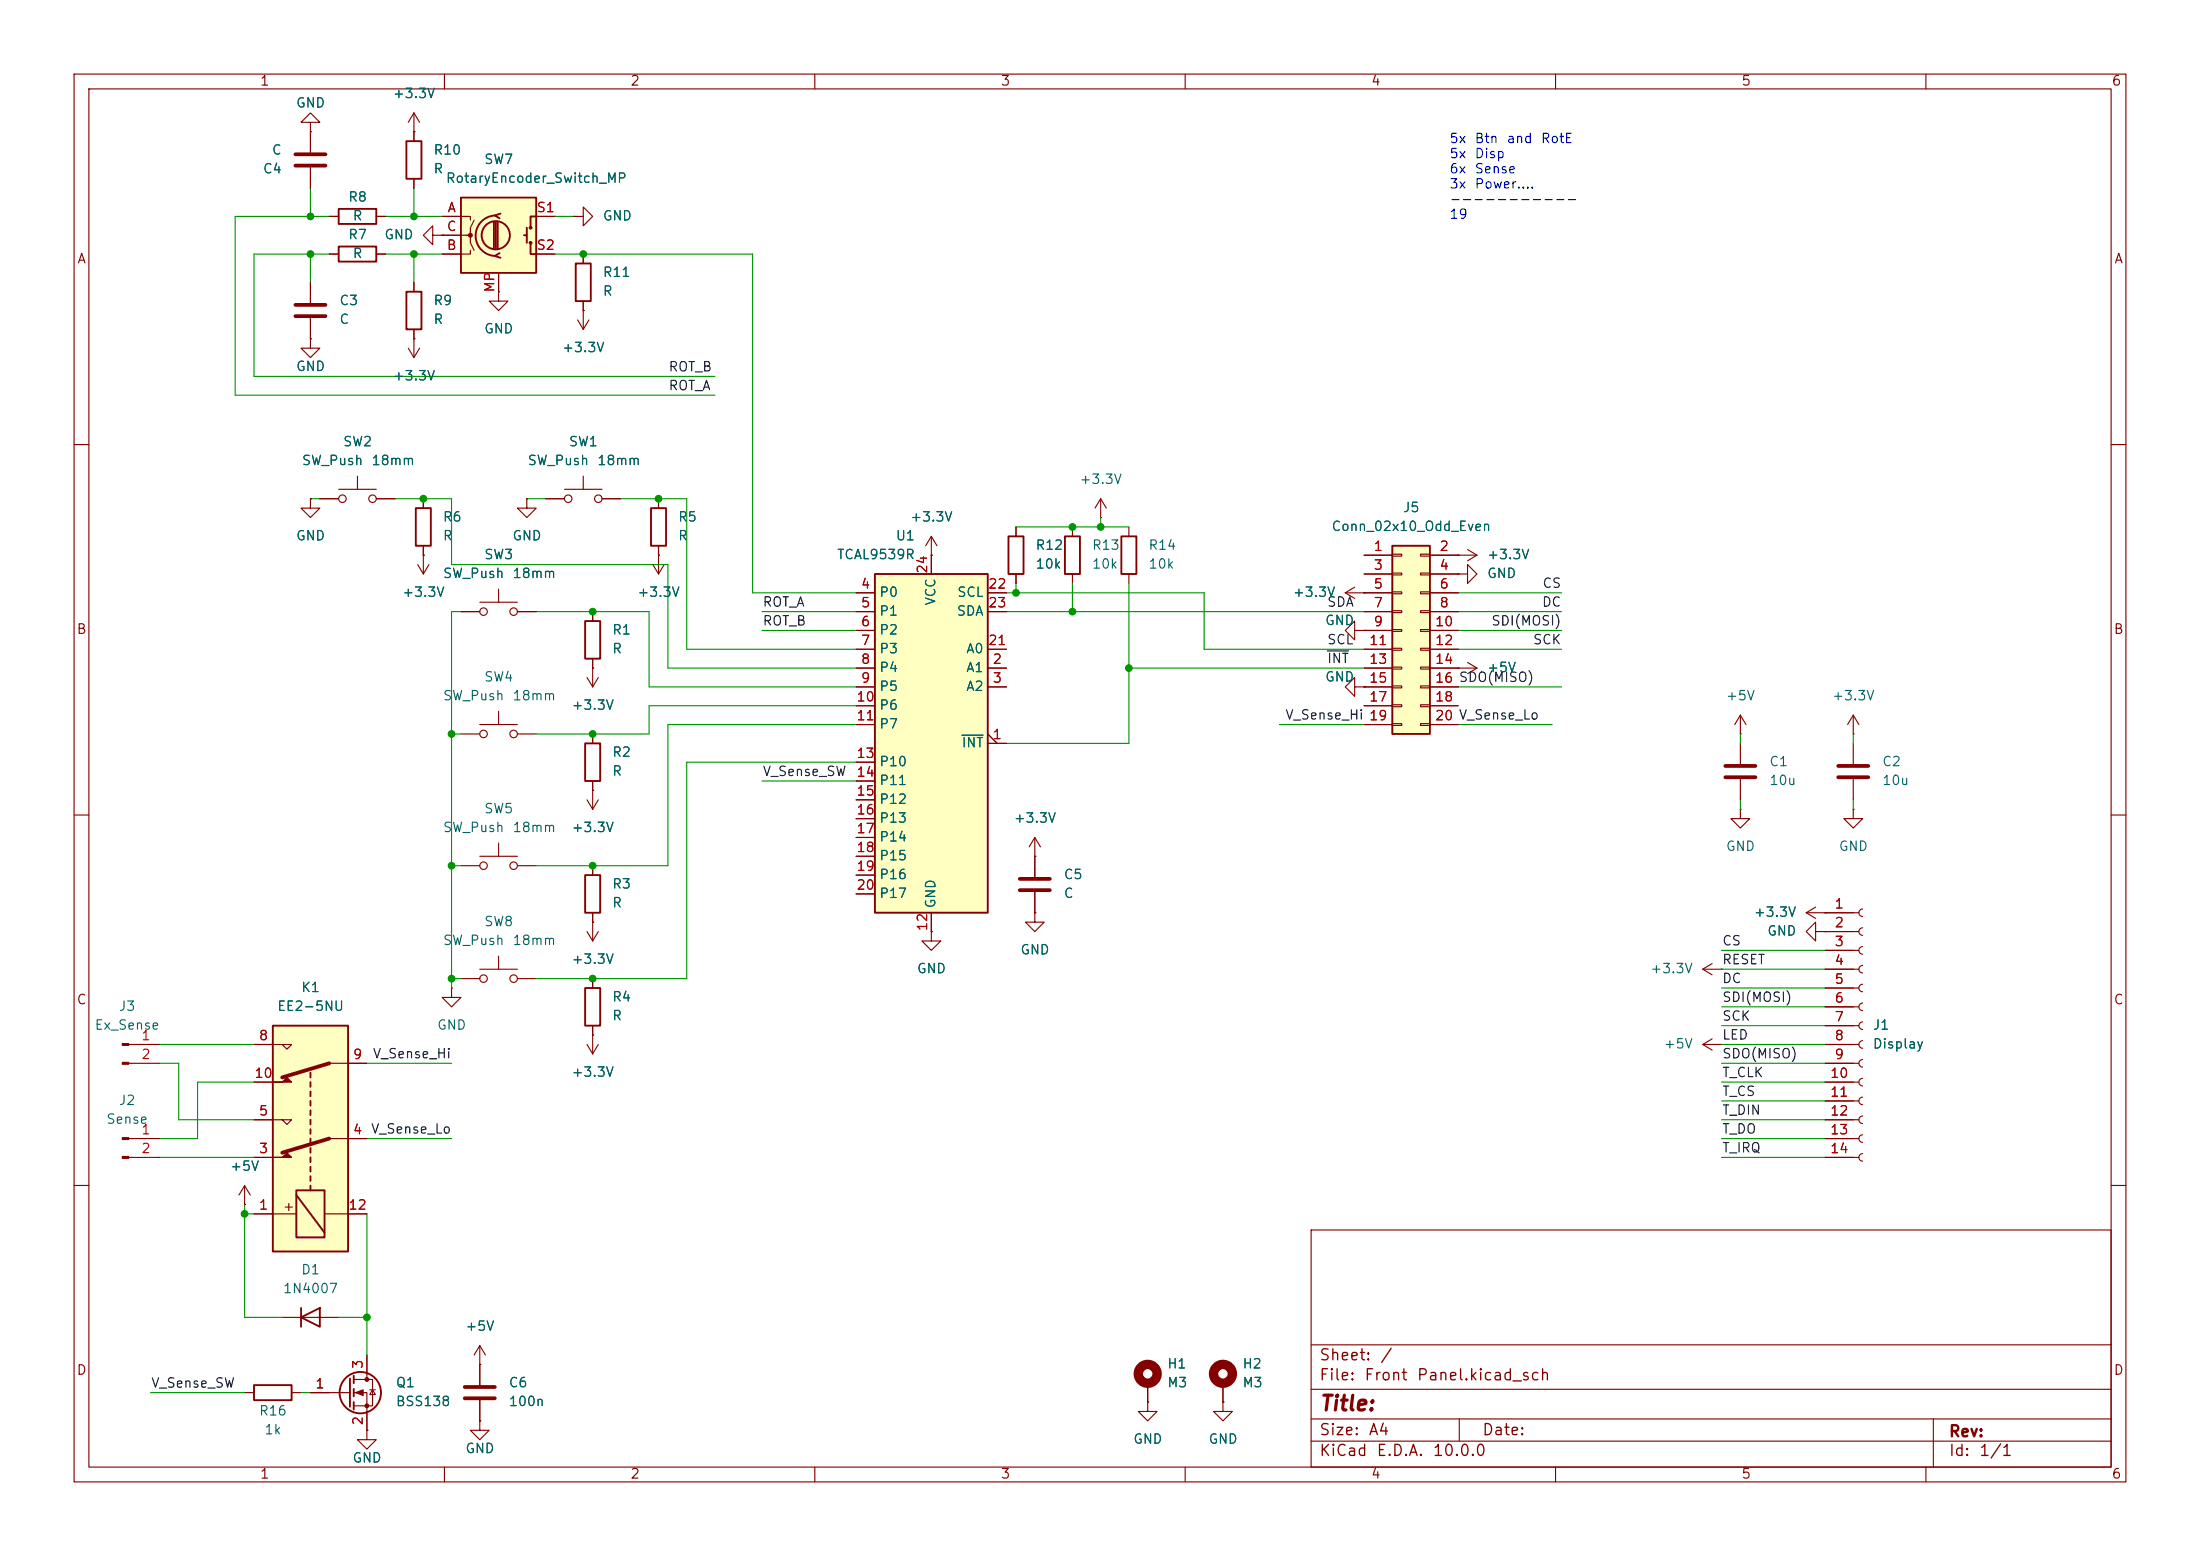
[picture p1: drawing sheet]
<svg xmlns="http://www.w3.org/2000/svg" width="297mm" height="210mm" viewBox="0 0 297 210" stroke-linecap="round" stroke-linejoin="round" font-family="sans-serif">
<g fill="none" stroke="#840000" stroke-width=".15">
<path d="M10 10h277v190h-277zM12 12h273v186h-273zM60 10v2M110 10v2M160 10v2M210 10v2M260 10v2M10 60h2M56.4 76.2l.7 1.3M57.1 74.9h.1M57.1 67.3v1.3M57.1 73.7v3.8"/>
<path d="M57.9 76.2l-.8 1.3M88.1 76.2l.8 1.3M88.9 74.9h.1M88.9 67.3v1.3M88.9 73.7v3.8M89.7 76.2l-.8 1.3M125.7 74.9h.1M125.7 72.4l-.7 1.3M125.7 72.4l.8 1.3M125.7 72.4v2.5M137.2 71.1v1.3M137.2 77.5v1.2"/>
<path d="M182.9 79.2l-1.3 .8M285 60h2M62.2 99.1h2.6M64.8 97.8h5M67.3 96v1.8M69.8 99.1h2.6M80 82.6v1.2M80 88.9v1.3M80 99.1v1.2M181.6 80l1.3 .8M181.6 80h2.5M184.1 80h.1"/>
<path d="M10 110h2M62.2 116.8h2.6M64.8 115.6h5M67.3 113.8v1.8M69.8 116.8h2.6M79.2 108l.8 1.2M80 106.7h.1M80 105.4v3.8M80 116.8v1.3M80.8 108l-.8 1.2M139.7 115.6h.1M139.7 113l-.8 1.3"/>
<path d="M139.7 113l.8 1.3M139.7 113v2.6M250.2 100.3v2.8M250.2 105.2v2.8M285 110h2M61 133.4v1.2h1.2l-1.2 1.3-1.3-1.3h1.3M61 133.4h.1M62.2 132.1h2.6M64.8 130.8h5M67.3 129v1.8M69.8 132.1h2.6M79.2 125.7l.8 1.3"/>
<path d="M80 124.5h.1M80 123.2v3.8M80 132.1v1.3M80 138.4v1.3M80.8 125.7l-.8 1.3M17.4 141h4.2M17.4 143.5h4.2M17.4 153.7h4.2M17.4 156.2h4.2M10 160h2M33 162.6h.1M33 160l-.7 1.3"/>
<path d="M33 160l.8 1.3M33 160v2.6M177 166h108v32h-108zM285 160h2M33 188h1.3M39.4 188h1.2M60 198v2M110 198v2M160 198v2M177 194.5h108M177 191.5h108M177 187.5h108"/>
<path d="M177 181.5h108M197 191.5v3M210 198v2M260 198v2M261 191.5v6.5"/>
<circle cx="65.3" cy="99.1" r=".51"/>
<circle cx="69.3" cy="99.1" r=".51"/>
<circle cx="65.3" cy="116.8" r=".51"/>
<circle cx="69.3" cy="116.8" r=".51"/>
<circle cx="65.3" cy="132.1" r=".51"/>
<circle cx="69.3" cy="132.1" r=".51"/>
</g>
<path d="M56.1 68.6h2.1v5.1h-2.1zM87.9 68.6h2v5.1h-2zM136.1 72.4h2.1v5.1h-2.1zM79 83.8h2v5.1h-2zM79 118.1h2v5.1h-2zM79 100.3h2v5.1h-2zM79 133.4h2v5h-2zM34.3 186.9h5.1v2.1h-5.1z" fill="none" stroke="#840000" stroke-width=".25"/>
<path d="M248.2 103.4h4M248.2 104.9h4" fill="none" stroke="#840000" stroke-width=".51"/>
<g fill="#840000" stroke="#840000" stroke-width=".15">
<path d="M16.5 140.8h.9v.3h-.9z"/>
<path d="M16.5 143.4h.9v.2h-.9z"/>
<path d="M16.5 153.5h.9v.3h-.9z"/>
<path d="M16.5 156.1h.9v.2h-.9z"/>
</g>
<path d="M36.8 138.4h10.2v30.5h-10.2z" fill="#ffffc2"/>
<g fill="none" stroke="#840000" stroke-width=".25">
<path d="M36.8 138.4h10.2v30.5h-10.2zM41.9 144.8v.6M41.9 146.1v.6M41.9 147.3v.7M41.9 148.6v.6M41.9 149.9v.6M41.9 151.1v.7M41.9 152.4v.6M41.9 153.7v.6M41.9 154.9v.7M41.9 156.2v.6M41.9 157.5v.6"/>
<path d="M41.9 158.8v.6M40 160.7h3.8v6.3h-3.8zM40 161.3l3.8 5.1M41.9 160v.7"/>
</g>
<g fill="none" stroke="#840000" stroke-width=".15">
<path d="M196.8 74.9h.1M196.8 74.9h2.6M198.1 74.2l1.3 .7M199.4 74.9l-1.3 .8M182.9 92.7v-1.3l-1.3 1.3 1.3 1.3v-1.3h1.2M184.1 92.7h.1M196.8 90.2h.1M196.8 90.2h2.6M198.1 89.4l1.3 .8M199.4 90.2l-1.3 .7M139.7 115.6v2.8M139.7 123.2v1.3h1.3l-1.3 1.2-1.3-1.2h1.3"/>
<path d="M139.7 123.2h.1M139.7 120.4v2.8M34.3 151.1h5.1l-.7 .7-.6-.7M34.3 141h5.1l-.7 .6-.6-.6M34.3 156.2h2.5M34.3 146.1h2.5M44.4 153.7h5.1M44.4 143.5h5.1M34.3 163.8h5.7M43.8 163.8h5.7M165.1 186.7v2.5"/>
</g>
<g fill="#840000" stroke="#840000" stroke-width=".15">
<path d="M36.8 156.2h1.3l.6-.6 .7 .6z"/>
<path d="M36.8 146.1h1.3l.6-.7 .7 .7z"/>
</g>
<path d="M137.7 118.6h4M137.7 120.1h4M44.4 153.7l-6.3 1.9M44.4 143.5l-6.3 1.9" fill="none" stroke="#840000" stroke-width=".51"/>
<circle cx="165.1" cy="185.4" r="1.27" fill="none" stroke="#840000" stroke-width="1.3"/>
<path d="M118.1 77.5h15.2v45.7h-15.2z" fill="#ffffc2"/>
<path d="M54.9 19.1h2v5h-2zM118.1 77.5h15.2v45.7h-15.2zM143.8 72.4h2v5.1h-2zM151.4 72.4h2v5.1h-2zM40.6 177.8l2.6-1.3v2.6zM40.6 176.5v2.6" fill="none" stroke="#840000" stroke-width=".25"/>
<g fill="none" stroke="#840000" stroke-width=".15">
<path d="M55.9 17.8v1.3M55.9 24.1v1.3M125.7 74.9v2.6M144.8 71.1v1.3M144.8 77.5v1.2M148.6 69.9h.1M148.6 67.3l-.8 1.3M148.6 67.3l.8 1.3M148.6 67.3v2.6M152.4 71.1v1.3M152.4 77.5v1.2M115.6 90.2h2.5"/>
<path d="M115.6 92.7h2.5M115.6 80h2.5M115.6 82.6h2.5M115.6 85.1h2.5M115.6 87.6h2.5M115.6 95.3h2.5M115.6 97.8h2.5M133.3 99.1l1.3 1.2M133.3 90.2h2.6M133.3 92.7h2.6M133.3 80h2.6M133.3 82.6h2.6"/>
<path d="M133.3 87.6h2.6M182.9 85.1v-1.3l-1.3 1.3 1.3 1.3v-1.3h1.2M184.1 85.1h.1M115.6 102.9h2.5M115.6 105.4h2.5M115.6 108h2.5M115.6 110.5h2.5M115.6 113h2.5M115.6 115.6h2.5M115.6 118.1h2.5M133.3 100.3h2.6M115.6 120.7h2.5"/>
<path d="M125.7 125.7v1.3h1.3l-1.3 1.3-1.2-1.3h1.2M125.7 125.7h.1M125.7 123.2v2.5M38.1 177.8h7.6M64.8 191.8v1.2h1.2l-1.2 1.3-1.3-1.3h1.3M64.8 191.8h.1M64.8 184.2v2.7M64.8 189v2.8"/>
</g>
<path d="M129.9 99.2h2.8" fill="none" stroke="#006464" stroke-width=".15"/>
<path d="M62.7 187.2h4.1M62.7 188.7h4.1" fill="none" stroke="#840000" stroke-width=".51"/>
<path d="M62.2 26.7h10.2v10.1h-10.2z" fill="#ffffc2"/>
<g fill="none" stroke="#840000" stroke-width=".25">
<path d="M62.2 26.7h10.2v10.1h-10.2zM66.7 30v3.5M66.9 29.1a2.73 2.73 0 0 0-2.7 2.7 2.73 2.73 0 0 0 2.7 2.7M66.9 30v3.5M67.2 30v3.5M67.4 34.2l-.6 .3 .8 .3M67.6 28.8l-.8 .3 .6 .4M70.7 31.8h.4M71.1 30.7v2.1M71.6 32.8v1.5h.8M72.4 29.2h-.8v1.5M47.2 186.1v3.8"/>
<path d="M47.8 185.7v1M47.8 187.5v1M47.8 189.2v1"/>
<circle cx="66.9" cy="31.8" r="1.9"/>
<circle cx="71.6" cy="32.8" r=".13"/>
<circle cx="71.6" cy="30.7" r=".13"/>
<circle cx="48.6" cy="188" r="2.79"/>
</g>
<g fill="none" stroke="#840000" stroke-width=".15">
<path d="M58.4 31.8v-1.3l-1.3 1.3 1.3 1.2v-1.2h1.3M59.7 29.2h3.8v.5M59.7 31.8h3.8v1l.5 1M59.7 31.8h.1M63.5 33.8v.5h-3.8M64 29.7l-.5 1v1.1h-.5M67.3 36.8v2.6M72.4 29.2h2.5M72.4 34.3h2.5M41.9 188h5.3M47.8 186.2h2.5v3.5h-2.5M47.8 188h1.7v5"/>
<path d="M49.5 193v1.3h1.3l-1.3 1.3-1.2-1.3h1.2M49.5 193h.1M49.5 182.9v3.3M49.9 187.6h.8M50.3 187.6l.4 .6h-.8zM64.8 184.2h.1M64.8 181.6l-.8 1.3M64.8 181.6l.7 1.3M64.8 181.6v2.6"/>
</g>
<g fill="#840000" stroke="#840000" stroke-width=".15">
<path d="M48 188l1-.4v.7z"/>
<circle cx="63.5" cy="31.7" r=".25"/>
<circle cx="49.5" cy="186.2" r=".25"/>
<circle cx="49.5" cy="189.7" r=".25"/>
</g>
<path d="M188 73.7h5v25.4h-5z" fill="#ffffc2"/>
<path d="M45.7 33.3h5.1v2h-5.1zM45.7 28.2h5.1v2h-5.1zM54.9 39.4h2v5.1h-2zM77.7 35.6h2.1v5h-2.1zM188 73.7h5v25.4h-5z" fill="none" stroke="#840000" stroke-width=".25"/>
<g fill="none" stroke="#840000" stroke-width=".15">
<path d="M41.9 16.5h1.3l-1.3-1.3-1.3 1.3h1.3v1.3M41.9 17.8h.1M41.9 17.8v2.8M55.9 17.8h.1M55.9 15.2v3.9M55.9 15.2l-.8 1.3M55.9 15.2l.7 1.3M41.9 22.6v2.8M41.9 38.1v2.8M44.4 34.3h1.3M44.4 29.2h1.3M50.8 34.3h1.3"/>
<path d="M50.8 29.2h1.3M55.9 24.1v1.3M55.9 38.1v1.3M59.7 31.8h.1M59.7 34.3h2.5M59.7 29.2h2.5M59.7 31.8h2.5M67.3 39.4v1.2h1.3l-1.3 1.3-1.3-1.3h1.3M67.3 39.4h.1M67.3 36.8v2.6M72.4 34.3h2.5M72.4 29.2h2.5"/>
<path d="M77.5 29.2h1.2v-1.3l1.3 1.3-1.3 1.3v-1.3M77.5 29.2h.1M78.7 34.3v1.3M41.9 45.7v1.3h1.3l-1.3 1.3-1.3-1.3h1.3M41.9 45.7h.1M41.9 42.9v2.8M55.1 47l.8 1.3M55.9 45.7h.1M55.9 44.5v3.8M56.6 47l-.7 1.3M78 43.2l.7 1.3M78.7 41.9h.1"/>
<path d="M78.7 40.6v3.9M79.5 43.2l-.8 1.3M41.9 67.3v1.3h1.3l-1.3 1.3-1.3-1.3h1.3M41.9 67.3h.1M43.2 67.3h2.5M45.7 66h5.1M48.3 64.3v1.7M50.8 67.3h2.5M57.1 74.9h.1M57.1 67.3v1.3M57.1 73.7v1.2M67.3 79.5v1.8"/>
<path d="M71.1 67.3v1.3h1.3l-1.3 1.3-1.3-1.3h1.3M71.1 67.3h.1M73.7 67.3h2.5M76.2 66h5.1M78.7 64.3v1.7M81.3 67.3h2.5M88.9 74.9h.1M88.9 67.3v1.3M88.9 73.7v1.2M125.7 74.9h.1M125.7 74.9v2.6M137.2 71.1v1.3"/>
<path d="M137.2 77.5v1.2M184.1 74.9h3.9M184.1 77.5h3.9M188 74.8h1.2v.3h-1.2zM188 77.3h1.2v.3h-1.2zM188 79.9h1.2v.2h-1.2zM191.8 74.8h1.2v.3h-1.2zM191.8 77.3h1.2v.3h-1.2zM191.8 79.9h1.2v.2h-1.2zM193 74.9h3.8M193 77.5h3.8M196.8 77.5h1.3v-1.3l1.3 1.3-1.3 1.2v-1.2"/>
<path d="M196.8 77.5h.1M196.8 74.9h.1M62.2 82.6h2.6M64.8 81.3h5M69.8 82.6h2.6M79.2 91.4l.8 1.3M80 90.2h.1M80 82.6v1.2M80 88.9v3.8M80 99.1v1.2M80.8 91.4l-.8 1.3M115.6 80h2.5"/>
<path d="M115.6 82.6h2.5M115.6 85.1h2.5M115.6 87.6h2.5M115.6 90.2h2.5M115.6 92.7h2.5M115.6 95.3h2.5M115.6 97.8h2.5M133.3 80h2.6M133.3 82.6h2.6M133.3 87.6h2.6M133.3 90.2h2.6M133.3 92.7h2.6"/>
<path d="M133.3 99.1l1.3 1.2M184.1 80h.1M184.1 85.1h.1M184.1 92.7h.1M184.1 80h3.9M184.1 82.6h3.9M184.1 85.1h3.9M184.1 87.6h3.9M184.1 90.2h3.9M184.1 92.7h3.9M184.1 95.3h3.9M184.1 97.8h3.9"/>
<path d="M188 82.4h1.2v.3h-1.2zM188 85h1.2v.2h-1.2zM188 87.5h1.2v.3h-1.2zM188 90h1.2v.3h-1.2zM188 92.6h1.2v.2h-1.2zM188 95.1h1.2v.3h-1.2zM188 97.7h1.2v.2h-1.2zM191.8 82.4h1.2v.3h-1.2zM191.8 85h1.2v.2h-1.2zM191.8 87.5h1.2v.3h-1.2zM191.8 90h1.2v.3h-1.2zM191.8 92.6h1.2v.2h-1.2z"/>
<path d="M191.8 95.1h1.2v.3h-1.2zM191.8 97.7h1.2v.2h-1.2zM193 80h3.8M193 82.6h3.8M193 85.1h3.8M193 87.6h3.8M193 90.2h3.8M193 92.7h3.8M193 95.3h3.8M193 97.8h3.8M196.8 90.2h.1M234.9 99.1h.1"/>
<path d="M234.9 96.5v2.6M234.9 96.5l-.7 1.3M234.9 96.5l.8 1.3M250.2 99.1h.1M250.2 96.5l-.8 1.3M250.2 96.5l.8 1.3M250.2 96.5v2.6M80 106.7h.1M80 105.4v1.3M80 116.8v1.3M115.6 102.9h2.5M115.6 105.4h2.5"/>
<path d="M115.6 108h2.5M115.6 110.5h2.5M115.6 113h2.5M115.6 115.6h2.5M115.6 118.1h2.5M133.3 100.3h2.6M139.7 115.6h.1M139.7 115.6v2.8M234.9 109.2v1.3h1.3l-1.3 1.3-1.2-1.3h1.2M234.9 109.2h.1M234.9 100.3v2.8M234.9 105.2v2.8"/>
<path d="M250.2 109.2v1.3h1.3l-1.3 1.3-1.3-1.3h1.3M250.2 109.2h.1M80 139.7h.1M80 124.5h.1M80 123.2v1.3M80 132.1v1.3M80 138.4v3.8M115.6 120.7h2.5M125.7 125.7h.1M125.7 123.2v2.5M139.7 123.2h.1M139.7 120.4v2.8"/>
<path d="M229.9 130.8h2.5M229.9 130.8l1.2 .8M231.1 130l-1.2 .8M232.4 130.8h.1M243.8 123.2h7.2M243.8 123.2l1.3 .8M245.1 125.7v-1.2l-1.3 1.2 1.3 1.3v-1.3h1.3M245.1 122.4l-1.3 .8M246.4 123.2h.1M246.4 125.7h.1M246.4 125.7h4.6M246.4 128.3h4.6"/>
<path d="M246.4 130.8h4.6M246.4 133.4h4.6M246.4 135.9h4.6M246.4 138.4h4.6M251.5 122.7a.51 .51 0 0 0-.5 .5 .51 .51 0 0 0 .5 .5M251.5 125.2a.51 .51 0 0 0-.5 .5 .51 .51 0 0 0 .5 .5M251.5 127.8a.51 .51 0 0 0-.5 .5 .51 .51 0 0 0 .5 .5M251.5 130.3a.51 .51 0 0 0-.5 .5 .51 .51 0 0 0 .5 .5M251.5 132.8a.51 .51 0 0 0-.5 .6 .51 .51 0 0 0 .5 .5M251.5 135.4a.51 .51 0 0 0-.5 .5 .51 .51 0 0 0 .5 .5M251.5 137.9a.51 .51 0 0 0-.5 .5 .51 .51 0 0 0 .5 .5M34.3 141h2.5"/>
<path d="M34.3 146.1h2.5M34.3 151.1h2.5M34.3 156.2h2.5M47 143.5h2.5M47 153.7h2.5M79.2 141l.8 1.2M80.8 141l-.8 1.2M229.9 141h2.5M229.9 141l1.2 .7M231.1 140.2l-1.2 .8M232.4 141h.1M246.4 141h4.6"/>
<path d="M246.4 143.5h4.6M246.4 146.1h4.6M246.4 148.6h4.6M246.4 151.1h4.6M246.4 153.7h4.6M246.4 156.2h4.6M251.5 140.5a.51 .51 0 0 0-.5 .5 .51 .51 0 0 0 .5 .5M251.5 143a.51 .51 0 0 0-.5 .5 .51 .51 0 0 0 .5 .5M251.5 145.5a.51 .51 0 0 0-.5 .6 .51 .51 0 0 0 .5 .5M251.5 148.1a.51 .51 0 0 0-.5 .5 .51 .51 0 0 0 .5 .5M251.5 150.6a.51 .51 0 0 0-.5 .5 .51 .51 0 0 0 .5 .5M251.5 153.2a.51 .51 0 0 0-.5 .5 .51 .51 0 0 0 .5 .5"/>
<path d="M251.5 155.7a.51 .51 0 0 0-.5 .5 .51 .51 0 0 0 .5 .5M33 162.6h.1M34.3 163.8h2.5M47 163.8h2.5M41.9 188h2.5M49.5 193h.1M49.5 182.9v2.5M49.5 190.5v2.5M64.8 191.8h.1M64.8 184.2h.1M64.8 184.2v2.7M64.8 189v2.8"/>
<path d="M154.9 189.2v1.3h1.3l-1.3 1.3-1.2-1.3h1.2M154.9 189.2h.1M154.9 186.7v2.5M165.1 189.2v1.3h1.3l-1.3 1.3-1.3-1.3h1.3M165.1 189.2h.1M165.1 186.7v2.5"/>
<circle cx="46.2" cy="67.3" r=".51"/>
<circle cx="50.3" cy="67.3" r=".51"/>
<circle cx="76.7" cy="67.3" r=".51"/>
<circle cx="80.8" cy="67.3" r=".51"/>
<circle cx="65.3" cy="82.6" r=".51"/>
<circle cx="69.3" cy="82.6" r=".51"/>
</g>
<path d="M39.9 22.4h4M39.9 20.8h4M39.9 41.1h4M39.9 42.7h4M232.9 103.4h4.1M232.9 104.9h4.1" fill="none" stroke="#840000" stroke-width=".51"/>
<circle cx="154.9" cy="185.4" r="1.27" fill="none" stroke="#840000" stroke-width="1.3"/>
<path d="M179.2 87.9h2.8" fill="none" stroke="#0f0f0f" stroke-width=".15"/>
<g fill="none" stroke="#009600" stroke-width=".15">
<path d="M41.9 25.4v3.8M41.9 34.3v3.8M44.4 29.2h-12.7v24.1h64.8M44.4 34.3h-10.1v16.5h62.2M52.1 29.2h7.6M52.1 34.3h7.6M55.9 25.4v3.8M55.9 34.3v3.8M74.9 34.3h26.7v45.7h14M74.9 29.2h2.6M41.9 67.3h1.3M53.3 67.3h7.7v8.9h29.2v14h25.4"/>
<path d="M71.1 67.3h2.6M83.8 67.3h8.9v20.3h22.9M137.2 78.7v1.3M137.2 71.1h15.2M144.8 78.7v3.9M148.6 69.9v1.2M152.4 78.7v21.6h-16.5M61 99.1h1.2M62.2 82.6h-1.2v50.8M72.4 82.6h15.2v10.1h28M102.9 82.6h12.7M102.9 85.1h12.7"/>
<path d="M115.6 95.3h-28v3.8h-15.2M115.6 97.8h-25.4v19h-17.8M135.9 82.6h48.2M135.9 80h26.7v7.6h21.5M152.4 90.2h31.7M172.7 97.8h11.4M196.8 82.6h14M196.8 80h14M196.8 92.7h14M196.8 97.8h12.7M196.8 87.6h14M196.8 85.1h14"/>
<path d="M234.9 99.1v1.2M250.2 99.1v1.2M61 116.8h1.2M102.9 105.4h12.7M115.6 102.9h-22.9v29.2h-20.3M234.9 108v1.2M250.2 108v1.2M61 132.1h1.2M232.4 130.8h14M232.4 133.4h14M232.4 128.3h14M232.4 138.4h14"/>
<path d="M232.4 135.9h14M21.6 143.5h2.5v7.6h10.2M21.6 141h12.7M21.6 156.2h12.7M34.3 146.1h-7.6v7.6h-5.1M49.5 153.7h11.5M49.5 143.5h11.5M232.4 146.1h14M232.4 153.7h14M232.4 143.5h14M232.4 141h14M232.4 151.1h14"/>
<path d="M232.4 156.2h14M232.4 148.6h14M33 162.6v15.2h5.1M33 163.8h1.3M45.7 177.8h3.8M49.5 163.8v19.1M20.3 188h12.7M40.6 188h1.3"/>
</g>
<path d="M129.9 99.2h2.8" fill="none" stroke="#006464" stroke-width=".15"/>
<g fill="#009600" stroke="#009600" stroke-width=".14">
<circle cx="88.9" cy="67.3" r=".46"/>
<circle cx="144.8" cy="71.1" r=".46"/>
<circle cx="137.2" cy="80" r=".46"/>
<circle cx="55.9" cy="29.2" r=".46"/>
<circle cx="41.9" cy="34.3" r=".46"/>
<circle cx="41.9" cy="29.2" r=".46"/>
<circle cx="57.1" cy="67.3" r=".46"/>
<circle cx="78.7" cy="34.3" r=".46"/>
<circle cx="55.9" cy="34.3" r=".46"/>
<circle cx="33" cy="163.8" r=".46"/>
<circle cx="49.5" cy="177.8" r=".46"/>
<circle cx="148.6" cy="71.1" r=".46"/>
<circle cx="152.4" cy="90.2" r=".46"/>
<circle cx="144.8" cy="82.6" r=".46"/>
<circle cx="61" cy="99.1" r=".46"/>
<circle cx="80" cy="116.8" r=".46"/>
<circle cx="80" cy="82.6" r=".46"/>
<circle cx="80" cy="132.1" r=".46"/>
<circle cx="61" cy="132.1" r=".46"/>
<circle cx="61" cy="116.8" r=".46"/>
<circle cx="80" cy="99.1" r=".46"/>
</g>
<text font-size="2" fill="#840000" x="178" y="190.9">Title:</text>
<g font-size="1.5" fill="#840000">
<text x="178" y="184">Sheet:</text>
<text x="186.2" y="184">/</text>
<text x="178" y="186.7">File:</text>
<text x="184.1" y="186.7">Front</text>
<text x="191.2" y="186.7">Panel.kicad_sch</text>
<text x="178" y="196.9">KiCad</text>
<text x="178" y="194.1">Size:</text>
<text x="184.7" y="194.1">A4</text>
<text x="185.7" y="196.9">E.D.A.</text>
<text x="193.3" y="196.9">10.0.0</text>
<text x="200" y="194.1">Date:</text>
<text x="263" y="194.3">Rev:</text>
<text x="263" y="196.9">Id:</text>
<text x="267.1" y="196.9">1/1</text>
</g>
<g font-size="1.3" fill="#840000">
<text x="35" y="11.9">1</text>
<text x="85" y="11.9">2</text>
<text x="135" y="11.9">3</text>
<text x="185" y="11.9">4</text>
<text x="235" y="11.9">5</text>
<text x="285" y="11.9">6</text>
<text x="10.3" y="35.9">A</text>
<text x="285.3" y="35.9">A</text>
<text x="10.3" y="85.9">B</text>
<text x="285.3" y="85.9">B</text>
<text x="10.3" y="135.9">C</text>
<text x="285.3" y="135.9">C</text>
<text x="39.9" y="163.8" transform="rotate(-90 39.9 163.8)">+</text>
<text x="10.3" y="185.9">D</text>
<text x="285.3" y="185.9">D</text>
<text x="35" y="199.9">1</text>
<text x="85" y="199.9">2</text>
<text x="135" y="199.9">3</text>
<text x="185" y="199.9">4</text>
<text x="235" y="199.9">5</text>
<text x="285" y="199.9">6</text>
</g>
<g font-size="1.3" fill="#006464">
<text x="39.9" y="14.8">GND</text>
<text x="52.9" y="13.6">+3.3V</text>
<text x="35.4" y="23.7">C4</text>
<text x="36.6" y="21.2">C</text>
<text x="58.4" y="21.2">R10</text>
<text x="58.4" y="23.7">R</text>
<text x="65.3" y="22.5">SW7</text>
<text x="46.9" y="27.5">R8</text>
<text x="60.1" y="25">RotaryEncoder_Switch_MP</text>
<text x="46.9" y="32.6">R7</text>
<text x="47.5" y="35.2">R</text>
<text x="47.5" y="30.1">R</text>
<text x="51.8" y="32.6">GND</text>
<text x="81.3" y="30.1">GND</text>
<text x="45.7" y="41.5">C3</text>
<text x="58.4" y="41.5">R9</text>
<text x="81.3" y="37.7">R11</text>
<text x="81.3" y="40.2">R</text>
<text x="45.7" y="44">C</text>
<text x="58.4" y="44">R</text>
<text x="65.3" y="45.3">GND</text>
<text x="75.8" y="47.9">+3.3V</text>
<text x="39.9" y="50.4">GND</text>
<text x="52.9" y="51.7">+3.3V</text>
<text x="40.7" y="63.1">SW_Push</text>
<text x="46.2" y="60.6">SW2</text>
<text x="50.1" y="63.1">18mm</text>
<text x="71.1" y="63.1">SW_Push</text>
<text x="76.7" y="60.6">SW1</text>
<text x="80.5" y="63.1">18mm</text>
<text x="145.6" y="65.6">+3.3V</text>
<text x="59.7" y="70.7">R6</text>
<text x="91.4" y="70.7">R5</text>
<text x="122.8" y="70.7">+3.3V</text>
<text x="179.7" y="72">Conn_02x10_Odd_Even</text>
<text x="189.3" y="69.4">J5</text>
<text x="39.9" y="73.3">GND</text>
<text x="59.7" y="73.3">R</text>
<text x="65.3" y="75.8">SW3</text>
<text x="69.1" y="73.3">GND</text>
<text x="91.4" y="73.3">R</text>
<text x="112.9" y="75.8">TCAL9539R</text>
<text x="120.8" y="73.3">U1</text>
<text x="139.7" y="77.1">10k</text>
<text x="139.7" y="74.5">R12</text>
<text x="147.3" y="77.1">10k</text>
<text x="147.3" y="74.5">R13</text>
<text x="154.9" y="77.1">10k</text>
<text x="154.9" y="74.5">R14</text>
<text x="200.7" y="75.8">+3.3V</text>
<text x="54.2" y="80.9">+3.3V</text>
<text x="59.7" y="78.3">SW_Push</text>
<text x="69.1" y="78.3">18mm</text>
<text x="86" y="80.9">+3.3V</text>
<text x="118.6" y="80.9">P0</text>
<text x="118.6" y="83.4">P1</text>
<text x="126.6" y="81.8" transform="rotate(-90 126.6 81.8)">VCC</text>
<text x="129.1" y="83.4">SDA</text>
<text x="129.1" y="80.9">SCL</text>
<text x="174.4" y="80.9">+3.3V</text>
<text x="200.7" y="78.3">GND</text>
<text x="82.6" y="86">R1</text>
<text x="82.6" y="88.5">R</text>
<text x="118.6" y="86">P2</text>
<text x="118.6" y="88.5">P3</text>
<text x="130.3" y="88.5">A0</text>
<text x="178.8" y="84.7">GND</text>
<text x="59.7" y="94.8">SW_Push</text>
<text x="65.3" y="92.3">SW4</text>
<text x="69.1" y="94.8">18mm</text>
<text x="118.6" y="91">P4</text>
<text x="118.6" y="93.6">P5</text>
<text x="130.3" y="91">A1</text>
<text x="130.3" y="93.6">A2</text>
<text x="178.8" y="92.3">GND</text>
<text x="200.7" y="91">+5V</text>
<text x="232.9" y="94.8">+5V</text>
<text x="247.2" y="94.8">+3.3V</text>
<text x="77.1" y="96.1">+3.3V</text>
<text x="118.6" y="96.1">P6</text>
<text x="118.6" y="98.7">P7</text>
<text x="129.7" y="101.2">INT</text>
<text x="82.6" y="102.5">R2</text>
<text x="82.6" y="105">R</text>
<text x="118.6" y="103.7">P10</text>
<text x="118.6" y="106.3">P11</text>
<text x="238.8" y="103.7">C1</text>
<text x="238.8" y="106.3">10u</text>
<text x="254" y="103.7">C2</text>
<text x="254" y="106.3">10u</text>
<text x="59.7" y="112.6">SW_Push</text>
<text x="65.3" y="110.1">SW5</text>
<text x="69.1" y="112.6">18mm</text>
<text x="77.1" y="112.6">+3.3V</text>
<text x="118.6" y="108.8">P12</text>
<text x="118.6" y="111.4">P13</text>
<text x="118.6" y="113.9">P14</text>
<text x="136.8" y="111.4">+3.3V</text>
<text x="118.6" y="116.4">P15</text>
<text x="118.6" y="119">P16</text>
<text x="143.5" y="119">C5</text>
<text x="232.9" y="115.2">GND</text>
<text x="248.2" y="115.2">GND</text>
<text x="65.3" y="125.3">SW8</text>
<text x="82.6" y="120.2">R3</text>
<text x="82.6" y="122.8">R</text>
<text x="118.6" y="121.5">P17</text>
<text x="126.6" y="122.7" transform="rotate(-90 126.6 122.7)">GND</text>
<text x="143.5" y="121.5">C</text>
<text x="236.7" y="124.1">+3.3V</text>
<text x="59.7" y="127.9">SW_Push</text>
<text x="69.1" y="127.9">18mm</text>
<text x="77.1" y="130.4">+3.3V</text>
<text x="123.7" y="131.7">GND</text>
<text x="137.7" y="129.1">GND</text>
<text x="222.7" y="131.7">+3.3V</text>
<text x="238.5" y="126.6">GND</text>
<text x="16" y="136.8">J3</text>
<text x="37.3" y="136.8">EE2-5NU</text>
<text x="40.6" y="134.2">K1</text>
<text x="82.6" y="135.5">R4</text>
<text x="12.7" y="139.3">Ex_Sense</text>
<text x="58.9" y="139.3">GND</text>
<text x="82.6" y="138">R</text>
<text x="224.5" y="141.8">+5V</text>
<text x="252.7" y="139.3">J1</text>
<text x="252.7" y="141.8">Display</text>
<text x="16" y="149.5">J2</text>
<text x="77.1" y="145.6">+3.3V</text>
<text x="14.3" y="152">Sense</text>
<text x="31" y="158.3">+5V</text>
<text x="40.6" y="172.3">D1</text>
<text x="38.1" y="174.9">1N4007</text>
<text x="62.7" y="179.9">+5V</text>
<text x="157.5" y="185">H1</text>
<text x="167.6" y="185">H2</text>
<text x="34.9" y="191.4">R16</text>
<text x="53.3" y="190.1">BSS138</text>
<text x="53.3" y="187.6">Q1</text>
<text x="68.6" y="187.6">C6</text>
<text x="68.6" y="190.1">100n</text>
<text x="157.5" y="187.6">M3</text>
<text x="167.6" y="187.6">M3</text>
<text x="35.6" y="193.9">1k</text>
<text x="47.5" y="197.7">GND</text>
<text x="62.7" y="196.4">GND</text>
<text x="152.9" y="195.2">GND</text>
<text x="163.1" y="195.2">GND</text>
</g>
<g font-size="1.3" fill="#0000c2">
<text x="195.6" y="19.6">5x</text>
<text x="195.6" y="21.7">5x</text>
<text x="195.6" y="23.7">6x</text>
<text x="199" y="19.6">Btn</text>
<text x="199" y="21.7">Disp</text>
<text x="199" y="23.7">Sense</text>
<text x="203.3" y="19.6">and</text>
<text x="207.9" y="19.6">RotE</text>
<text x="195.6" y="25.8">3x</text>
<text x="195.6" y="27.8">-----------</text>
<text x="195.6" y="29.9">19</text>
<text x="199" y="25.8">Power....</text>
</g>
<g font-size="1.3" fill="#a90000">
<text x="60.3" y="29">A</text>
<text x="72.3" y="29">S1</text>
<text x="60.2" y="34">B</text>
<text x="60.2" y="31.5">C</text>
<text x="72.3" y="34">S2</text>
<text x="67.1" y="39.6" transform="rotate(-90 67.1 39.6)">MP</text>
<text x="125.5" y="77.5" transform="rotate(-90 125.5 77.5)">24</text>
<text x="185.3" y="74.7">1</text>
<text x="185.3" y="77.2">3</text>
<text x="194.2" y="74.7">2</text>
<text x="194.2" y="77.2">4</text>
<text x="116.1" y="79.8">4</text>
<text x="116.1" y="82.3">5</text>
<text x="133.3" y="79.8">22</text>
<text x="133.3" y="82.3">23</text>
<text x="185.3" y="79.8">5</text>
<text x="185.3" y="82.3">7</text>
<text x="194.2" y="79.8">6</text>
<text x="194.2" y="82.3">8</text>
<text x="116.1" y="84.8">6</text>
<text x="116.1" y="87.4">7</text>
<text x="116.1" y="89.9">8</text>
<text x="133.3" y="87.4">21</text>
<text x="133.9" y="89.9">2</text>
<text x="184.7" y="87.4">11</text>
<text x="184.7" y="89.9">13</text>
<text x="185.3" y="84.8">9</text>
<text x="193.6" y="84.8">10</text>
<text x="193.6" y="87.4">12</text>
<text x="193.6" y="89.9">14</text>
<text x="115.5" y="95">10</text>
<text x="116.1" y="92.5">9</text>
<text x="133.9" y="92.5">3</text>
<text x="184.7" y="92.5">15</text>
<text x="184.7" y="95">17</text>
<text x="193.6" y="92.5">16 SDO(MISO)</text>
<text x="193.6" y="95">18</text>
<text x="193.6" y="92.5">16</text>
<text x="115.5" y="97.5">11</text>
<text x="133.9" y="100.1">1</text>
<text x="184.7" y="97.5">19</text>
<text x="193.6" y="97.5">20 V_Sense_Lo</text>
<text x="193.6" y="97.5">20</text>
<text x="115.5" y="102.6">13</text>
<text x="115.5" y="105.2">14</text>
<text x="115.5" y="107.7">15</text>
<text x="115.5" y="110.2">16</text>
<text x="115.5" y="112.8">17</text>
<text x="115.5" y="115.3">18</text>
<text x="115.5" y="117.9">19</text>
<text x="115.5" y="120.4">20</text>
<text x="125.5" y="125.8" transform="rotate(-90 125.5 125.8)">12</text>
<text x="247.6" y="122.9">1</text>
<text x="247.6" y="125.5">2</text>
<text x="247.6" y="128">3</text>
<text x="247.6" y="130.6">4</text>
<text x="247.6" y="133.1">5</text>
<text x="247.6" y="135.6">6</text>
<text x="19" y="140.7">1</text>
<text x="19" y="143.3">2</text>
<text x="34.9" y="140.7">8</text>
<text x="47.6" y="143.3">9</text>
<text x="247.6" y="138.2">7</text>
<text x="247.6" y="140.7">8</text>
<text x="247.6" y="143.3">9</text>
<text x="34.2" y="145.8">10</text>
<text x="247" y="145.8">10</text>
<text x="247" y="148.3">11</text>
<text x="19" y="153.4">1</text>
<text x="19" y="156">2</text>
<text x="34.9" y="156">3</text>
<text x="34.9" y="150.9">5</text>
<text x="47.6" y="153.4">4</text>
<text x="247" y="150.9">12</text>
<text x="247" y="153.4">13</text>
<text x="247" y="156">14</text>
<text x="34.9" y="163.6">1</text>
<text x="46.9" y="163.6">12</text>
<text x="49.3" y="184.9" transform="rotate(-90 49.3 184.9)">3</text>
<text x="42.5" y="187.7">1</text>
<text x="49.3" y="192.5" transform="rotate(-90 49.3 192.5)">2</text>
</g>
<g font-size="1.3" fill="#0f0f0f">
<text x="90.2" y="50.5">ROT_B</text>
<text x="90.2" y="53">ROT_A</text>
<text x="102.9" y="82.2">ROT_A</text>
<text x="179.1" y="82.2">SDA</text>
<text x="208.1" y="82.2">DC</text>
<text x="208.1" y="79.7">CS</text>
<text x="102.9" y="84.7">ROT_B</text>
<text x="179.1" y="87.3">SCL</text>
<text x="179.1" y="89.8">INT</text>
<text x="201.2" y="84.7">SDI(MOSI)</text>
<text x="206.9" y="87.3">SCK</text>
<text x="173.4" y="97.4">V_Sense_Hi 19</text>
<text x="102.9" y="105.1">V_Sense_SW</text>
<text x="232.4" y="127.9">CS</text>
<text x="232.4" y="130.5">RESET</text>
<text x="232.4" y="135.5">SDI(MOSI)</text>
<text x="232.4" y="133">DC</text>
<text x="50.2" y="143.2">V_Sense_Hi</text>
<text x="232.4" y="140.6">LED</text>
<text x="232.4" y="143.2">SDO(MISO)</text>
<text x="232.4" y="138.1">SCK</text>
<text x="232.4" y="148.2">T_CS</text>
<text x="232.4" y="145.7">T_CLK</text>
<text x="50" y="153.3">V_Sense_Lo</text>
<text x="232.4" y="155.9">T_IRQ</text>
<text x="232.4" y="150.8">T_DIN</text>
<text x="232.4" y="153.3">T_DO</text>
<text x="20.3" y="187.6">V_Sense_SW</text>
</g>
</svg>
